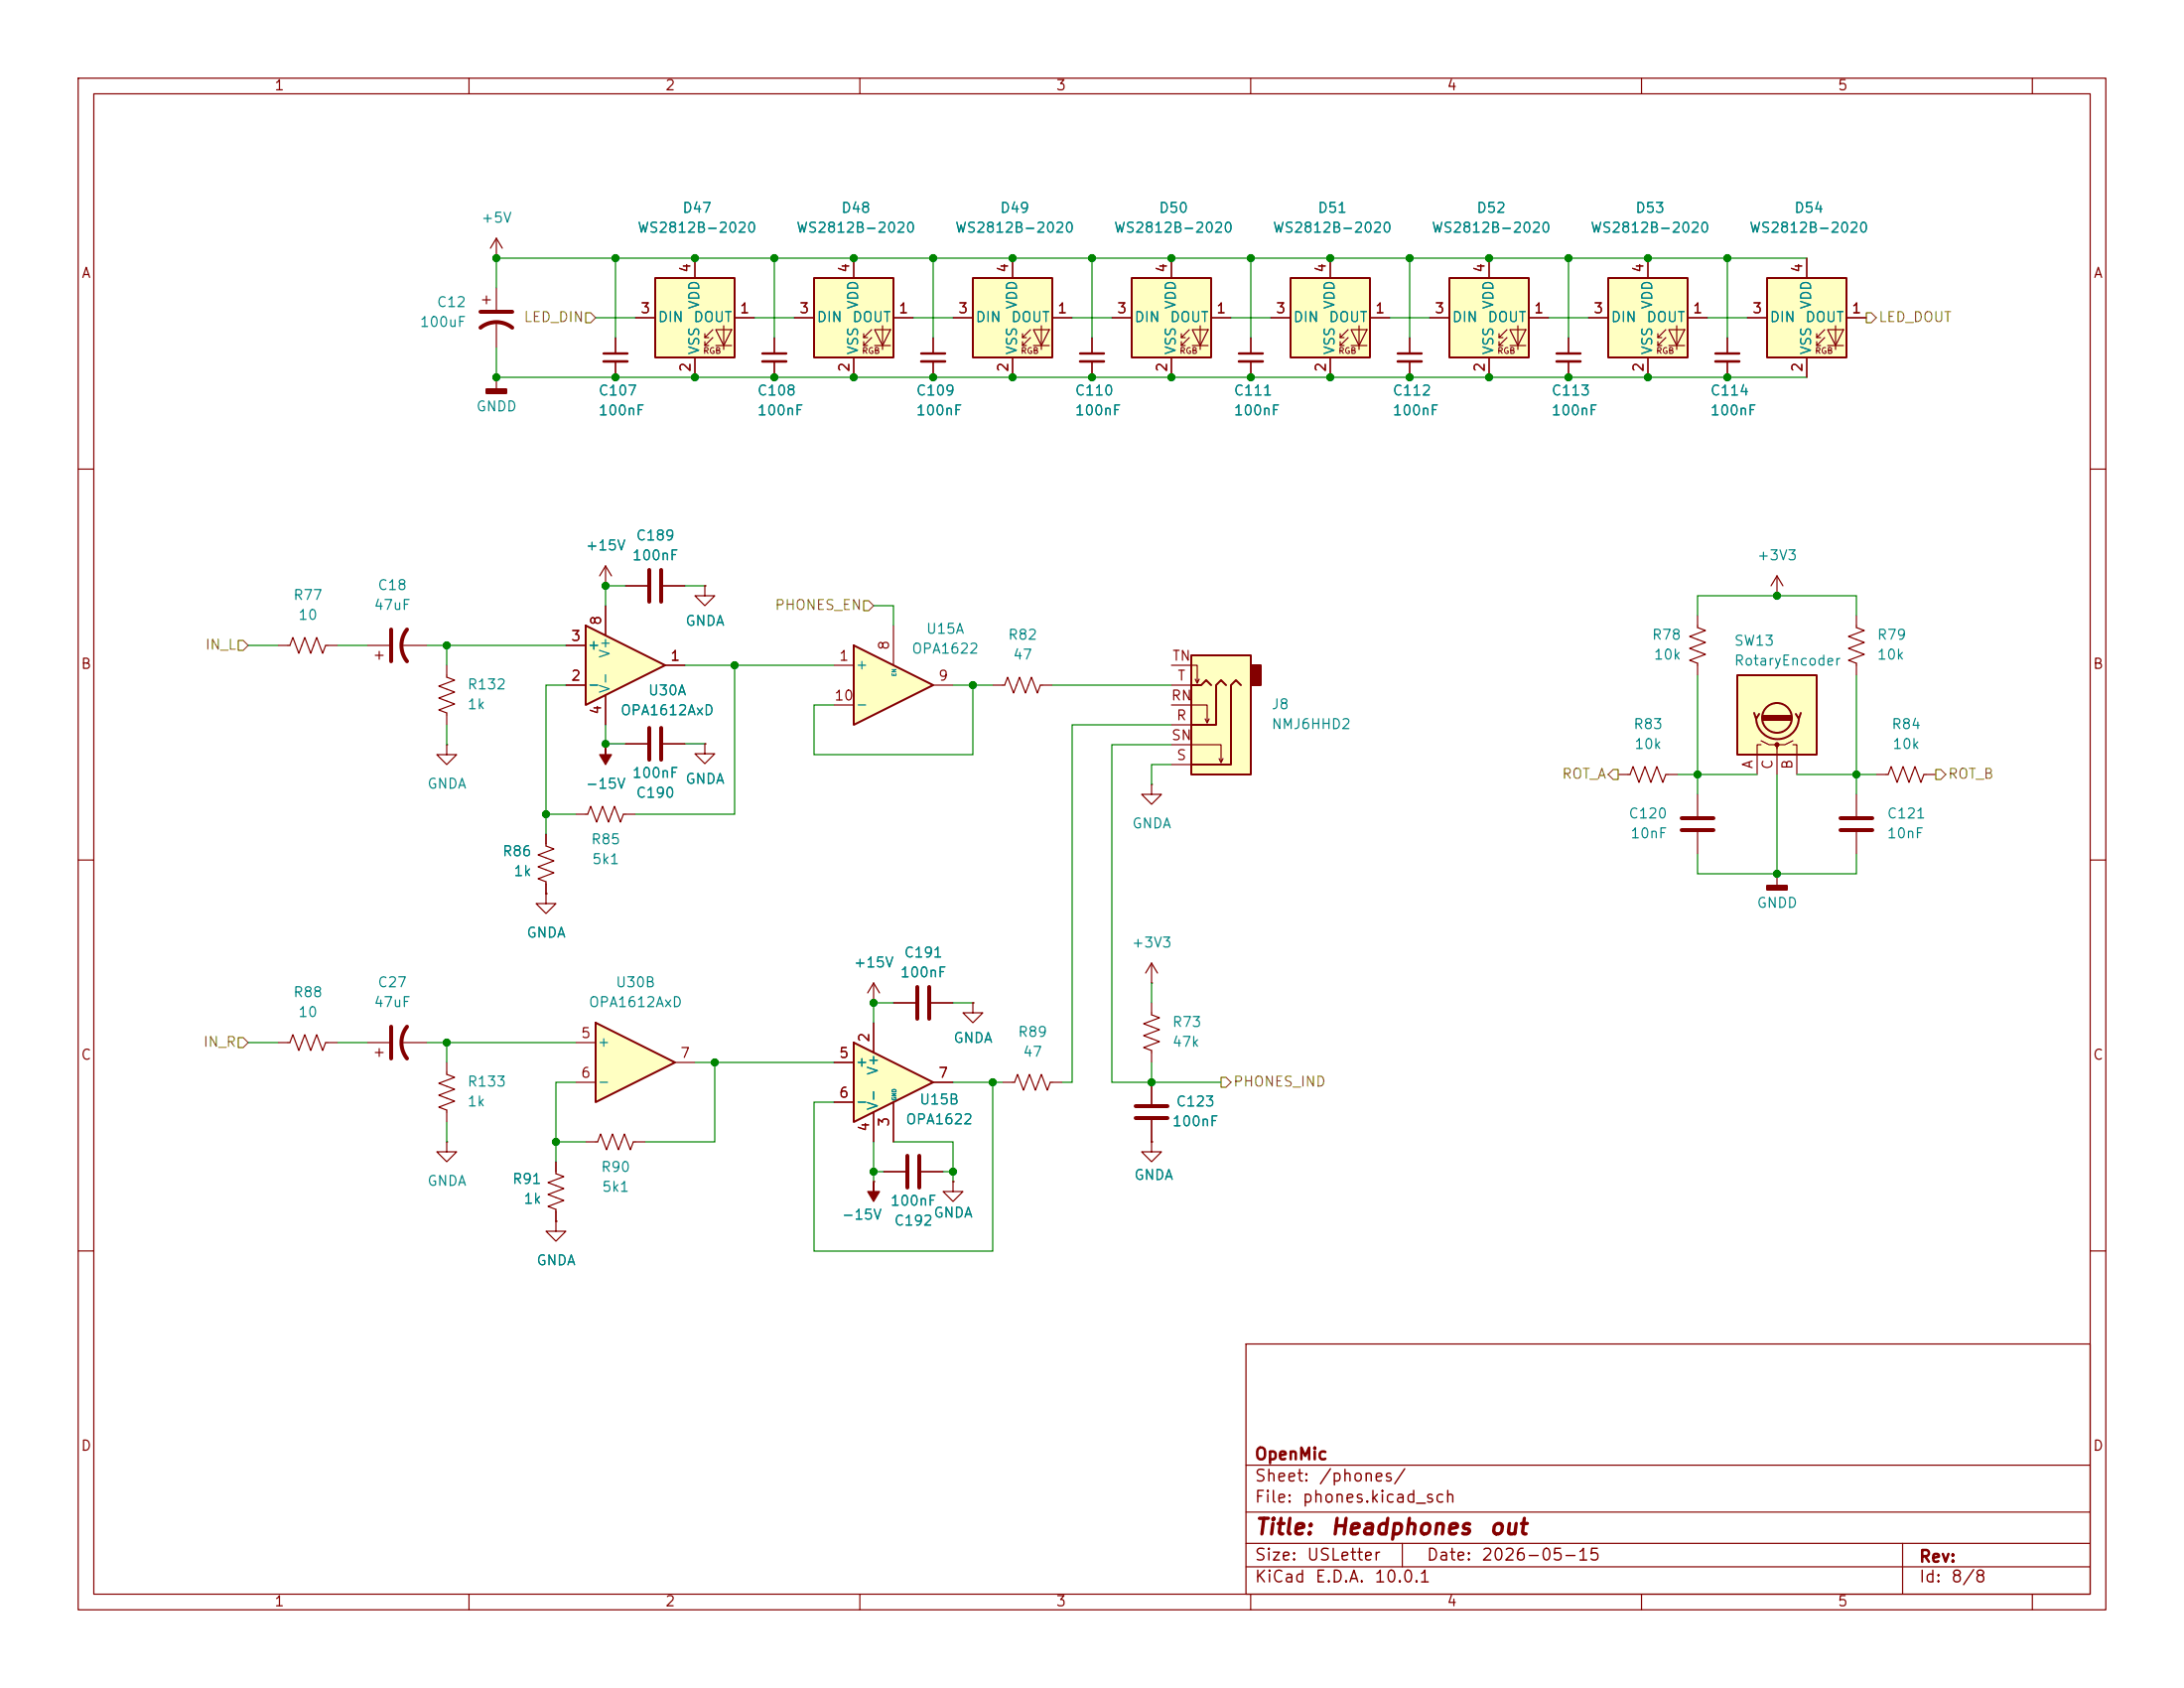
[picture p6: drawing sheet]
<svg xmlns="http://www.w3.org/2000/svg" width="279mm" height="216mm" viewBox="0 0 279 216" stroke-linecap="round" stroke-linejoin="round" font-family="sans-serif">
<g fill="none" stroke="#840000" stroke-width=".15">
<path d="M10 10h259.4v195.9h-259.4zM12 12h255.4v191.9h-255.4zM60 10v2M110 10v2M160 10v2M210 10v2M260 10v2M200.7 43.2v2M200.7 46.2v2.1M10 60h2M267.4 60h2M127 87.6h1.5l.4-1 .8 2 .7-2 .8 2 .8-2 .7 2 .4-1h1.5"/>
<path d="M240 99.1h1.6l.3-1.1 .8 2.1 .8-2.1 .7 2.1 .8-2.1 .7 2.1 .4-1h1.5M10 110h2M237.5 101.6v2.8M237.5 106.4v2.8M267.4 110h2M71.1 148.6v1.5l1 .4-2 .8 2 .7-2 .8 2 .7-2 .8 1 .4v1.5M10 160h2M159.4 171.9h108v32h-108zM267.4 160h2M159.4 197.4h108M159.4 193.4h108M159.4 187.4h108"/>
<path d="M179.4 197.4v3M243.4 197.4v6.5M60 203.9v2M110 203.9v2M159.4 200.4h108M160 203.9v2M210 203.9v2M260 203.9v2"/>
</g>
<path d="M199.1 45.2h3.1" fill="none" stroke="#840000" stroke-width=".3"/>
<path d="M199.1 46.2h3.1" fill="none" stroke="#840000" stroke-width=".33"/>
<path d="M235.5 104.6h4M235.5 106.2h4" fill="none" stroke="#840000" stroke-width=".51"/>
<path d="M205.7 35.6h10.2v10.1h-10.2z" fill="#ffffc2"/>
<g fill="none" stroke="#840000" stroke-width=".15">
<path d="M210.8 33v2.6M203.2 40.6h2.5M210.8 45.7v2.6M212.1 43.2h.5M212.1 44.2h.5M213.1 42.2l-1 1v-.5M213.1 43.2l-1 1v-.5M213.5 42.2h2l-1 2zM213.5 44.2h2M214.5 41.7v3M215.9 40.6h2.5M227.3 76.2h.1"/>
<path d="M227.3 73.7l-.7 1.2M227.3 73.7l.8 1.2M227.3 73.7v2.5"/>
</g>
<path d="M205.7 35.6h10.2v10.1h-10.2z" fill="none" stroke="#840000" stroke-width=".25"/>
<path d="M185.4 35.6h10.2v10.1h-10.2z" fill="#ffffc2"/>
<g fill="none" stroke="#840000" stroke-width=".15">
<path d="M190.5 33v2.6M182.9 40.6h2.5M190.5 45.7v2.6M191.8 43.2h.5M191.8 44.2h.5M192.8 42.2l-1 1v-.5M192.8 43.2l-1 1v-.5M193.2 42.2h2l-1 2zM193.2 44.2h2M194.2 41.7v3M195.6 40.6h2.5M217.2 101.6v2.8"/>
<path d="M217.2 106.4v2.8M227.3 111.8h.1M227.3 111.8v1.5M147.3 128.3v1.5l1 .4-2 .7 2 .8-2 .8 2 .7-2 .8 1 .4v1.5M147.3 125.7h.1M147.3 123.2v2.5M147.3 123.2l-.7 1.3M147.3 123.2l.8 1.3M111.8 151.1h.1M113 149.9h2.8M117.9 149.9h2.7M121.9 151.1v1.3h1.3l-1.3 1.3-1.3-1.3h1.3"/>
<path d="M121.9 151.1h.1"/>
</g>
<path d="M185.4 35.6h10.2v10.1h-10.2z" fill="none" stroke="#840000" stroke-width=".25"/>
<path d="M226.1 113.3h2.5v.5h-2.5z" fill="#840000" stroke="#840000" stroke-width=".25"/>
<path d="M215.1 104.6h4.1M215.1 106.2h4.1M116.1 147.8v4.1M117.6 147.8v4.1" fill="none" stroke="#840000" stroke-width=".51"/>
<path d="M111.8 151.1v1.3h.7l-.7 1.3-.8-1.3h.8z" fill="#840000" stroke="#840000" stroke-width=".15"/>
<path d="M222.2 86.4h10.2v10.1h-10.2z" fill="#ffffc2"/>
<g fill="none" stroke="#840000" stroke-width=".25">
<path d="M222.2 86.4h10.2v10.1h-10.2zM224.4 91.2l.3 .7 .3-.6M224.7 91.8a2.73 2.73 0 0 0 2.7 2.7 2.73 2.73 0 0 0 2.7-2.7M225.6 92.1h3.5M225.6 91.8h3.5M225.6 91.6h3.5M230.4 91.2l-.3 .7-.4-.6"/>
<circle cx="227.3" cy="91.8" r="1.9"/>
</g>
<g fill="none" stroke="#840000" stroke-width=".15">
<path d="M61.7 38.4h1M62.2 37.8v1.1M63.5 36.8v2.8M63.5 48.3h.1M63.5 41.1v3.4M63.5 48.3v1.5M217.2 78.7v1.6l1 .3-2 .8 2 .8-2 .7 2 .8-2 .8 1 .3v1.6M237.5 78.7v1.6l1 .3-2 .8 2 .8-2 .7 2 .8-2 .8 1 .3v1.6M207 99.1h1.5l.4-1.1 .8 2.1 .7-2.1 .8 2.1 .8-2.1 .7 2.1 .4-1h1.5M225.3 95.3h-.5v3.8M225.3 94.7l1 .6h1v.5M229.4 94.7l-1.1 .6h-1v3.8"/>
<path d="M229.4 95.3h.5v3.8M147.3 100.3v1.3h1.3l-1.3 1.3-1.3-1.3h1.3M147.3 100.3h.1M111.8 128.3h.1M111.8 125.7l-.8 1.3M111.8 125.7l.7 1.3M111.8 125.7v2.6M114.3 128.3h2.8M119.1 128.3h2.8M124.5 128.3v1.2h1.2l-1.2 1.3-1.3-1.3h1.3M124.5 128.3h.1M128.3 138.4h1.5l.4-1 .7 2 .8-2 .8 2 .7-2 .8 2 .4-1h1.5"/>
<path d="M147.3 138.4v2.8M147.3 146.1v1.2h1.3l-1.3 1.3-1.3-1.3h1.3M147.3 146.1h.1M147.3 143.3v2.8"/>
</g>
<circle cx="227.3" cy="95.2" r=".25" fill="#840000" stroke="#840000" stroke-width=".15"/>
<path d="M61.5 39.9h4M61.5 41.9a3.3 3.3 0 0 1 4 0M117.3 126.2v4.1M118.9 126.2v4.1M145.3 141.5h4.1M145.3 143h4.1" fill="none" stroke="#840000" stroke-width=".51"/>
<path d="M62.2 49.8h2.6v.5h-2.6z" fill="#840000" stroke="#840000" stroke-width=".25"/>
<path d="M109.2 133.4l10.2 5-10.2 5.1z" fill="#ffffc2"/>
<path d="M109.2 133.4l10.2 5-10.2 5.1z" fill="none" stroke="#840000" stroke-width=".25"/>
<g fill="none" stroke="#840000" stroke-width=".15">
<path d="M77.5 77.5v3.8M90.2 74.9v1.3h1.2l-1.2 1.3-1.3-1.3h1.3M90.2 74.9h.1M35.6 82.6h1.5l.4-1.1 .7 2.1 .8-2.1 .8 2.1 .7-2.1 .8 2.1 .4-1h1.5M47 82.6h2.8M48 83.8h1M48.5 83.3v1M51.3 82.6h3.3M77.5 88.9v3.8M106.7 135.9h2.5M111.8 130.8v3.8M119.4 138.4h2.5"/>
<path d="M106.7 141h2.5M111.8 142.2v3.9M114.3 141v5.1"/>
</g>
<path d="M50 80.5v4.1M52.1 80.5a3.3 3.3 0 0 0 0 4.1" fill="none" stroke="#840000" stroke-width=".51"/>
<path d="M74.9 80l10.2 5.1-10.2 5.1z" fill="#ffffc2"/>
<path d="M74.9 80l10.2 5.1-10.2 5.1z" fill="none" stroke="#840000" stroke-width=".25"/>
<g fill="none" stroke="#840000" stroke-width=".15">
<path d="M63.5 33h.1M63.5 30.5l-.8 1.3M63.5 30.5l.8 1.3M63.5 30.5v2.5M78.7 43.2v2M78.7 46.2v2.1M99.1 43.2v2M99.1 46.2v2.1M77.5 74.9h.1M77.5 72.4l-.8 1.3M77.5 72.4l.7 1.3M77.5 72.4v2.5"/>
<path d="M80 74.9h2.8M84.8 74.9h2.8M57.1 95.3v1.2h1.3l-1.3 1.3-1.2-1.3h1.2M57.1 95.3h.1M57.1 85.1v1.5l1.1 .4-2.1 .8 2.1 .7-2.1 .8 2.1 .7-2.1 .8 1 .4v1.5M72.4 87.6h2.5M72.4 82.6h2.5M77.5 95.3h.1M80 95.1h2.8M84.8 95.1h2.8M85.1 85.1h2.5M90.2 95.1v1.3h1.2l-1.2 1.3-1.3-1.3h1.3"/>
<path d="M90.2 95.1h.1"/>
</g>
<path d="M83.1 72.9v4.1M84.6 72.9v4.1M83.1 93.1v4.1M84.6 93.1v4.1" fill="none" stroke="#840000" stroke-width=".51"/>
<path d="M77.2 45.2h3.1M97.5 45.2h3.1" fill="none" stroke="#840000" stroke-width=".3"/>
<path d="M77.2 46.2h3.1M97.5 46.2h3.1" fill="none" stroke="#840000" stroke-width=".33"/>
<path d="M77.5 95.3v1.2h.7l-.7 1.3-.8-1.3h.8z" fill="#840000" stroke="#840000" stroke-width=".15"/>
<path d="M109.2 82.6l10.2 5-10.2 5.1z" fill="#ffffc2"/>
<path d="M109.2 82.6l10.2 5-10.2 5.1z" fill="none" stroke="#840000" stroke-width=".25"/>
<path d="M119.4 43.2v2M119.4 46.2v2.1M106.7 85.1h2.5M106.7 90.2h2.5M114.3 80v5.1M119.4 87.6h2.5" fill="none" stroke="#840000" stroke-width=".15"/>
<path d="M117.9 45.2h3" fill="none" stroke="#840000" stroke-width=".3"/>
<path d="M117.9 46.2h3" fill="none" stroke="#840000" stroke-width=".33"/>
<path d="M83.8 35.6h10.2v10.1h-10.2z" fill="#ffffc2"/>
<path d="M88.9 33v2.6M81.3 40.6h2.5M88.9 45.7v2.6M90.2 43.2h.5M90.2 44.2h.5M91.2 42.2l-1 1v-.5M91.2 43.2l-1 1v-.5M91.6 42.2h2l-1 2zM91.6 44.2h2M92.6 41.7v3M94 40.6h2.5" fill="none" stroke="#840000" stroke-width=".15"/>
<path d="M83.8 35.6h10.2v10.1h-10.2z" fill="none" stroke="#840000" stroke-width=".25"/>
<path d="M104.1 35.6h10.2v10.1h-10.2z" fill="#ffffc2"/>
<g fill="none" stroke="#840000" stroke-width=".15">
<path d="M109.2 33v2.6M101.6 40.6h2.5M109.2 45.7v2.6M110.5 43.2h.5M110.5 44.2h.5M111.5 42.2l-1 1v-.5M111.5 43.2l-1 1v-.5M111.9 42.2h2l-1 2zM111.9 44.2h2M112.9 41.7v3M114.3 40.6h2.5M160 43.2v2"/>
<path d="M160 46.2v2.1M180.3 43.2v2M180.3 46.2v2.1"/>
</g>
<path d="M104.1 35.6h10.2v10.1h-10.2z" fill="none" stroke="#840000" stroke-width=".25"/>
<path d="M158.5 45.2h3M178.8 45.2h3.1" fill="none" stroke="#840000" stroke-width=".3"/>
<path d="M158.5 46.2h3M178.8 46.2h3.1" fill="none" stroke="#840000" stroke-width=".33"/>
<path d="M226.1 35.6h10.1v10.1h-10.1z" fill="#ffffc2"/>
<path d="M231.1 33v2.6M223.5 40.6h2.6M231.1 45.7v2.6M232.4 43.2h.5M232.4 44.2h.5M233.4 42.2l-1 1v-.5M233.4 43.2l-1 1v-.5M233.8 42.2h2l-1 2zM233.8 44.2h2M234.8 41.7v3M236.2 40.6h2.6" fill="none" stroke="#840000" stroke-width=".15"/>
<path d="M226.1 35.6h10.1v10.1h-10.1z" fill="none" stroke="#840000" stroke-width=".25"/>
<path d="M76.2 130.8l10.2 5.1-10.2 5.1z" fill="#ffffc2"/>
<path d="M76.2 130.8l10.2 5.1-10.2 5.1z" fill="none" stroke="#840000" stroke-width=".25"/>
<path d="M221 43.2v2M221 46.2v2.1M73.7 133.4h2.5M73.7 138.4h2.5M86.4 135.9h2.5" fill="none" stroke="#840000" stroke-width=".15"/>
<path d="M219.5 45.2h3" fill="none" stroke="#840000" stroke-width=".3"/>
<path d="M219.5 46.2h3" fill="none" stroke="#840000" stroke-width=".33"/>
<path d="M152.4 83.8h7.6v15.3h-7.6z" fill="#ffffc2"/>
<path d="M160 85.1h1.3v2.5h-1.3z" fill="#840000" stroke="#840000" stroke-width=".25"/>
<path d="M152.4 83.8h7.6v15.3h-7.6zM152.4 87.6h1.3l.6-.6 .6 .6M156.8 87.6l-.6-.6-.6 .6v5.1h-3.2M158.7 87.6l-.6-.6-.6 .6v10.2h-5.1" fill="none" stroke="#840000" stroke-width=".25"/>
<path d="M149.9 95.3h6.3v2.2l.3-.5M149.9 90.2h4.5v2.3l.3-.6M149.9 85.1h3.3v2.3l.2-.5M149.9 92.7h2.5M149.9 97.8h2.5M149.9 87.6h2.5M152.9 86.9l.3 .5M154.2 91.9l.2 .6M156 97l.2 .5" fill="none" stroke="#840000" stroke-width=".15"/>
<path d="M165.1 35.6h10.2v10.1h-10.2z" fill="#ffffc2"/>
<g fill="none" stroke="#840000" stroke-width=".15">
<path d="M170.2 33v2.6M139.7 43.2v2M139.7 46.2v2.1M162.6 40.6h2.5M170.2 45.7v2.6M171.4 43.2h.6M171.4 44.2h.6M172.5 42.2l-1.1 1v-.5M172.5 43.2l-1.1 1v-.5M172.8 42.2h2.1l-1 2zM172.8 44.2h2.1M173.9 41.7v3"/>
<path d="M175.3 40.6h2.5M57.1 135.9v1.5l1.1 .4-2.1 .8 2.1 .7-2.1 .8 2.1 .7-2.1 .8 1 .4v1.5M57.1 146.1v1.2h1.3l-1.3 1.3-1.2-1.3h1.2M57.1 146.1h.1"/>
</g>
<path d="M165.1 35.6h10.2v10.1h-10.2z" fill="none" stroke="#840000" stroke-width=".25"/>
<path d="M138.2 45.2h3" fill="none" stroke="#840000" stroke-width=".3"/>
<path d="M138.2 46.2h3" fill="none" stroke="#840000" stroke-width=".33"/>
<path d="M124.5 35.6h10.1v10.1h-10.1z" fill="#ffffc2"/>
<path d="M129.5 33v2.6M121.9 40.6h2.6M129.5 45.7v2.6M130.8 43.2h.5M130.8 44.2h.5M131.8 42.2l-1 1v-.5M131.8 43.2l-1 1v-.5M132.2 42.2h2l-1 2zM132.2 44.2h2M133.2 41.7v3M134.6 40.6h2.6" fill="none" stroke="#840000" stroke-width=".15"/>
<path d="M124.5 35.6h10.1v10.1h-10.1z" fill="none" stroke="#840000" stroke-width=".25"/>
<path d="M144.8 35.6h10.1v10.1h-10.1z" fill="#ffffc2"/>
<g fill="none" stroke="#840000" stroke-width=".15">
<path d="M88.9 33v2.6M109.2 33v2.6M129.5 33v2.6M149.9 33v2.6M170.2 33v2.6M190.5 33v2.6M210.8 33v2.6M231.1 33v2.6M78.7 43.2v2M78.7 46.2v2.1M81.3 40.6h2.5M88.9 45.7v2.6"/>
<path d="M94 40.6h2.5M99.1 43.2v2M99.1 46.2v2.1M101.6 40.6h2.5M109.2 45.7v2.6M114.3 40.6h2.5M119.4 43.2v2M119.4 46.2v2.1M121.9 40.6h2.6M129.5 45.7v2.6M134.6 40.6h2.6M139.7 43.2v2"/>
<path d="M139.7 46.2v2.1M142.2 40.6h2.6M149.9 45.7v2.6M151.1 43.2h.5M151.1 44.2h.5M152.1 42.2l-1 1v-.5M152.1 43.2l-1 1v-.5M152.5 42.2h2.1l-1.1 2zM152.5 44.2h2.1M153.5 41.7v3M154.9 40.6h2.6M160 43.2v2"/>
<path d="M160 46.2v2.1M162.6 40.6h2.5M170.2 45.7v2.6M175.3 40.6h2.5M180.3 43.2v2M180.3 46.2v2.1M182.9 40.6h2.5M190.5 45.7v2.6M195.6 40.6h2.5M200.7 43.2v2M200.7 46.2v2.1M203.2 40.6h2.5"/>
<path d="M210.8 45.7v2.6M215.9 40.6h2.5M221 43.2v2M221 46.2v2.1M223.5 40.6h2.6M231.1 45.7v2.6M236.2 40.6h2.6M77.5 74.9h.1M77.5 77.5v3.8M80 74.9h2.8M84.8 74.9h2.8M90.2 74.9h.1"/>
<path d="M72.4 87.6h2.5M72.4 82.6h2.5M77.5 95.3h.1M77.5 88.9v3.8M80 95.1h2.8M84.8 95.1h2.8M85.1 85.1h2.5M90.2 95.1h.1M69.8 106.7v1.5l1.1 .4-2.1 .7 2.1 .8-2.1 .8 2.1 .7-2.1 .8 1 .4v1.5M69.8 114.3v1.3h1.3l-1.3 1.2-1.2-1.2h1.2M69.8 114.3h.1M73.7 104.1h1.5l.4-1 .7 2.1 .8-2.1 .8 2.1 .7-2.1 .8 2.1 .4-1.1h1.5"/>
<path d="M35.6 133.4h1.5l.4-1.1 .7 2.1 .8-2.1 .8 2.1 .7-2.1 .8 2.1 .4-1h1.5M47 133.4h2.8M48 134.6h1M48.5 134.1v1M51.3 133.4h3.3M106.7 135.9h2.5M111.8 128.3h.1M111.8 130.8v3.8M114.3 128.3h2.8M119.1 128.3h2.8M119.4 138.4h2.5M124.5 128.3h.1"/>
<path d="M147.3 138.4v2.8M71.1 156.2v1.3h1.3l-1.3 1.3-1.3-1.3h1.3M71.1 156.2h.1M71.1 148.6v1.3M71.1 154.9v1.3M74.9 146.1h1.6l.3-1.1 .8 2.1 .8-2.1 .7 2.1 .8-2.1 .7 2.1 .4-1h1.5M106.7 141h2.5M111.8 151.1h.1M111.8 142.2v3.9M113 149.9h2.8M114.3 141v5.1M117.9 149.9h2.7"/>
<path d="M121.9 151.1h.1M147.3 146.1h.1M147.3 143.3v2.8"/>
</g>
<path d="M144.8 35.6h10.1v10.1h-10.1z" fill="none" stroke="#840000" stroke-width=".25"/>
<path d="M50 131.3v4.1M52.1 131.3a3.3 3.3 0 0 0 0 4.1" fill="none" stroke="#840000" stroke-width=".51"/>
<path d="M74.9 40h.7l.6 .6-.6 .7h-.7zM238.8 40h.6l.6 .6-.6 .7h-.6zM110.5 76.8h.6l.7 .7-.7 .6h-.6zM30.5 81.9h.6l.6 .7-.6 .6h-.6zM206.4 98.4h.6v1.3h-.6l-.7-.6zM247.6 98.4h.7l.6 .7-.6 .6h-.7zM30.5 132.7h.6l.6 .7-.6 .6h-.6zM156.2 137.8h.6l.7 .6-.7 .7h-.6z" fill="none" stroke="#848400" stroke-width=".15"/>
<g fill="none" stroke="#008400" stroke-width=".15">
<path d="M78.7 33v10.2M99.1 33v10.2M119.4 33v10.2M139.7 33v10.2M160 33v10.2M180.3 33v10.2M200.7 33v10.2M221 33v10.2M231.1 33h-167.6v3.8M63.5 44.5v3.8h167.6M76.2 40.6h5.1M96.5 40.6h5.1"/>
<path d="M116.8 40.6h5.1M137.2 40.6h5M157.5 40.6h5.1M177.8 40.6h5.1M198.1 40.6h5.1M218.4 40.6h5.1M80 74.9h-2.5v2.6M87.6 74.9h2.6M111.8 77.5h2.5v2.5M217.2 78.7v-2.5h20.3v2.5M31.7 82.6h3.9M43.2 82.6h3.8"/>
<path d="M54.6 82.6h17.8M57.1 82.6v2.5M57.1 92.7v2.6M72.4 87.6h-2.6v19.1M77.5 95.1h2.5M77.5 92.7v2.6M87.6 95.1h2.6M87.6 85.1h19.1M94 85.1v19h-12.7M121.9 87.6h5.1M124.5 87.6v8.9h-20.4v-6.3h2.6M134.6 87.6h15.3"/>
<path d="M149.9 97.8h-2.6v2.5M149.9 95.3h-7.7v43.1h14M149.9 92.7h-12.7v45.7h-1.3M214.6 99.1h10.2M217.2 86.4v15.2M227.3 99.1v12.7M229.9 99.1h10.1M237.5 86.4v15.2M69.8 104.1h3.9M217.2 109.2v2.6h20.3v-2.6M31.7 133.4h3.9M43.2 133.4h3.8"/>
<path d="M54.6 133.4h19.1M57.1 133.4v2.5M73.7 138.4h-2.6v10.2M88.9 135.9h17.8M91.4 135.9v10.2h-8.9M114.3 128.3h-2.5v2.5M121.9 138.4h6.4M121.9 128.3h2.6M127 138.4v21.6h-22.9v-19h2.6M147.3 125.7v2.6M147.3 135.9v2.5M57.1 143.5v2.6"/>
<path d="M71.1 146.1h3.8M111.8 149.9h1.2M111.8 146.1v5M114.3 146.1h7.6v5M120.6 149.9h1.3"/>
</g>
<g fill="#008400" stroke="#008400" stroke-width=".13">
<circle cx="237.5" cy="99.1" r=".46"/>
<circle cx="227.3" cy="111.8" r=".46"/>
<circle cx="217.2" cy="99.1" r=".46"/>
<circle cx="63.5" cy="48.3" r=".46"/>
<circle cx="63.5" cy="33" r=".46"/>
<circle cx="94" cy="85.1" r=".46"/>
<circle cx="77.5" cy="74.9" r=".46"/>
<circle cx="57.1" cy="82.6" r=".46"/>
<circle cx="78.7" cy="33" r=".46"/>
<circle cx="77.5" cy="95.1" r=".46"/>
<circle cx="78.7" cy="48.3" r=".46"/>
<circle cx="91.4" cy="135.9" r=".46"/>
<circle cx="57.1" cy="133.4" r=".46"/>
<circle cx="69.8" cy="104.1" r=".46"/>
<circle cx="71.1" cy="146.1" r=".46"/>
<circle cx="149.9" cy="48.3" r=".46"/>
<circle cx="160" cy="48.3" r=".46"/>
<circle cx="149.9" cy="33" r=".46"/>
<circle cx="139.7" cy="33" r=".46"/>
<circle cx="170.2" cy="33" r=".46"/>
<circle cx="170.2" cy="48.3" r=".46"/>
<circle cx="180.3" cy="33" r=".46"/>
<circle cx="139.7" cy="48.3" r=".46"/>
<circle cx="160" cy="33" r=".46"/>
<circle cx="180.3" cy="48.3" r=".46"/>
<circle cx="109.2" cy="33" r=".46"/>
<circle cx="119.4" cy="33" r=".46"/>
<circle cx="129.5" cy="33" r=".46"/>
<circle cx="109.2" cy="48.3" r=".46"/>
<circle cx="129.5" cy="48.3" r=".46"/>
<circle cx="88.9" cy="33" r=".46"/>
<circle cx="99.1" cy="33" r=".46"/>
<circle cx="119.4" cy="48.3" r=".46"/>
<circle cx="124.5" cy="87.6" r=".46"/>
<circle cx="88.9" cy="48.3" r=".46"/>
<circle cx="99.1" cy="48.3" r=".46"/>
<circle cx="111.8" cy="149.9" r=".46"/>
<circle cx="121.9" cy="149.9" r=".46"/>
<circle cx="127" cy="138.4" r=".46"/>
<circle cx="147.3" cy="138.4" r=".46"/>
<circle cx="111.8" cy="128.3" r=".46"/>
<circle cx="190.5" cy="48.3" r=".46"/>
<circle cx="200.7" cy="33" r=".46"/>
<circle cx="190.5" cy="33" r=".46"/>
<circle cx="200.7" cy="48.3" r=".46"/>
<circle cx="227.3" cy="76.2" r=".46"/>
<circle cx="210.8" cy="33" r=".46"/>
<circle cx="221" cy="48.3" r=".46"/>
<circle cx="210.8" cy="48.3" r=".46"/>
<circle cx="221" cy="33" r=".46"/>
</g>
<g font-size="2" fill="#840000">
<text x="160.4" y="196.8">Title:</text>
<text x="170.1" y="196.8">Headphones</text>
<text x="190.4" y="196.8">out</text>
</g>
<g font-size="1.5" fill="#840000">
<text x="160.4" y="189.9">Sheet:</text>
<text x="160.4" y="187.1">OpenMic</text>
<text x="168.6" y="189.9">/phones/</text>
<text x="160.4" y="192.6">File:</text>
<text x="166.5" y="192.6">phones.kicad_sch</text>
<text x="160.4" y="202.8">KiCad</text>
<text x="160.4" y="200">Size:</text>
<text x="167.1" y="200">USLetter</text>
<text x="168.1" y="202.8">E.D.A.</text>
<text x="175.7" y="202.8">10.0.1</text>
<text x="182.4" y="200">Date:</text>
<text x="189.4" y="200">2026-05-15</text>
<text x="245.4" y="200.2">Rev:</text>
<text x="245.4" y="202.8">Id:</text>
<text x="249.5" y="202.8">8/8</text>
</g>
<g font-size="1.3" fill="#840000">
<text x="35" y="11.9">1</text>
<text x="85" y="11.9">2</text>
<text x="135" y="11.9">3</text>
<text x="185" y="11.9">4</text>
<text x="235" y="11.9">5</text>
<text x="10.3" y="35.9">A</text>
<text x="88.6" y="35" transform="rotate(-90 88.6 35)">4</text>
<text x="109" y="35" transform="rotate(-90 109 35)">4</text>
<text x="129.3" y="35" transform="rotate(-90 129.3 35)">4</text>
<text x="149.6" y="35" transform="rotate(-90 149.6 35)">4</text>
<text x="169.9" y="35" transform="rotate(-90 169.9 35)">4</text>
<text x="190.2" y="35" transform="rotate(-90 190.2 35)">4</text>
<text x="210.6" y="35" transform="rotate(-90 210.6 35)">4</text>
<text x="230.9" y="35" transform="rotate(-90 230.9 35)">4</text>
<text x="267.7" y="35.9">A</text>
<text x="81.8" y="40.4">3</text>
<text x="94.5" y="40.4">1</text>
<text x="102.2" y="40.4">3</text>
<text x="114.9" y="40.4">1</text>
<text x="122.5" y="40.4">3</text>
<text x="135.2" y="40.4">1</text>
<text x="142.8" y="40.4">3</text>
<text x="155.5" y="40.4">1</text>
<text x="163.1" y="40.4">3</text>
<text x="175.8" y="40.4">1</text>
<text x="183.4" y="40.4">3</text>
<text x="196.1" y="40.4">1</text>
<text x="203.8" y="40.4">3</text>
<text x="216.5" y="40.4">1</text>
<text x="224.1" y="40.4">3</text>
<text x="236.8" y="40.4">1</text>
<text x="88.6" y="47.7" transform="rotate(-90 88.6 47.7)">2</text>
<text x="109" y="47.7" transform="rotate(-90 109 47.7)">2</text>
<text x="129.3" y="47.7" transform="rotate(-90 129.3 47.7)">2</text>
<text x="149.6" y="47.7" transform="rotate(-90 149.6 47.7)">2</text>
<text x="169.9" y="47.7" transform="rotate(-90 169.9 47.7)">2</text>
<text x="190.2" y="47.7" transform="rotate(-90 190.2 47.7)">2</text>
<text x="210.6" y="47.7" transform="rotate(-90 210.6 47.7)">2</text>
<text x="230.9" y="47.7" transform="rotate(-90 230.9 47.7)">2</text>
<text x="73" y="82.3">3</text>
<text x="77.2" y="80.1" transform="rotate(-90 77.2 80.1)">8</text>
<text x="114" y="83.3" transform="rotate(-90 114 83.3)">8</text>
<text x="10.3" y="85.9">B</text>
<text x="73" y="87.4">2</text>
<text x="85.7" y="84.8">1</text>
<text x="106.6" y="89.9">10</text>
<text x="107.2" y="84.8">1</text>
<text x="119.9" y="87.4">9</text>
<text x="149.7" y="89.9">RN</text>
<text x="149.9" y="84.8">TN</text>
<text x="150.5" y="87.4">T</text>
<text x="267.7" y="85.9">B</text>
<text x="77.2" y="91.5" transform="rotate(-90 77.2 91.5)">4</text>
<text x="149.8" y="95">SN</text>
<text x="150.4" y="92.5">R</text>
<text x="150.4" y="97.5">S</text>
<text x="224.5" y="98.4" transform="rotate(-90 224.5 98.4)">A</text>
<text x="227.1" y="98.5" transform="rotate(-90 227.1 98.5)">C</text>
<text x="229.6" y="98.5" transform="rotate(-90 229.6 98.5)">B</text>
<text x="10.3" y="135.9">C</text>
<text x="74.2" y="133.1">5</text>
<text x="86.9" y="135.6">7</text>
<text x="107.2" y="135.6">5</text>
<text x="111.5" y="133.4" transform="rotate(-90 111.5 133.4)">2</text>
<text x="267.7" y="135.9">C</text>
<text x="74.2" y="138.2">6</text>
<text x="107.2" y="140.7">6</text>
<text x="119.9" y="138.2">7</text>
<text x="111.5" y="144.9" transform="rotate(-90 111.5 144.9)">4</text>
<text x="114" y="144.2" transform="rotate(-90 114 144.2)">3</text>
<text x="10.3" y="185.9">D</text>
<text x="267.7" y="185.9">D</text>
<text x="35" y="205.8">1</text>
<text x="85" y="205.8">2</text>
<text x="135" y="205.8">3</text>
<text x="185" y="205.8">4</text>
<text x="235" y="205.8">5</text>
</g>
<g font-size="1.3" fill="#008484">
<text x="61.5" y="28.8">+5V</text>
<text x="87.2" y="27.5">D47</text>
<text x="107.5" y="27.5">D48</text>
<text x="127.8" y="27.5">D49</text>
<text x="148.2" y="27.5">D50</text>
<text x="168.5" y="27.5">D51</text>
<text x="188.8" y="27.5">D52</text>
<text x="209.1" y="27.5">D53</text>
<text x="229.4" y="27.5">D54</text>
<text x="81.5" y="30.1">WS2812B-2020</text>
<text x="101.8" y="30.1">WS2812B-2020</text>
<text x="122.1" y="30.1">WS2812B-2020</text>
<text x="142.4" y="30.1">WS2812B-2020</text>
<text x="162.7" y="30.1">WS2812B-2020</text>
<text x="183.1" y="30.1">WS2812B-2020</text>
<text x="203.4" y="30.1">WS2812B-2020</text>
<text x="223.7" y="30.1">WS2812B-2020</text>
<text x="55.8" y="39.6">C12</text>
<text x="84.1" y="41.5">DIN</text>
<text x="88.6" y="41.5">DOUT</text>
<text x="89.8" y="39.6" transform="rotate(-90 89.8 39.6)">VDD</text>
<text x="104.4" y="41.5">DIN</text>
<text x="108.9" y="41.5">DOUT</text>
<text x="110.1" y="39.6" transform="rotate(-90 110.1 39.6)">VDD</text>
<text x="124.7" y="41.5">DIN</text>
<text x="129.3" y="41.5">DOUT</text>
<text x="130.4" y="39.6" transform="rotate(-90 130.4 39.6)">VDD</text>
<text x="145" y="41.5">DIN</text>
<text x="149.6" y="41.5">DOUT</text>
<text x="150.7" y="39.6" transform="rotate(-90 150.7 39.6)">VDD</text>
<text x="165.4" y="41.5">DIN</text>
<text x="169.9" y="41.5">DOUT</text>
<text x="171" y="39.6" transform="rotate(-90 171 39.6)">VDD</text>
<text x="185.7" y="41.5">DIN</text>
<text x="190.2" y="41.5">DOUT</text>
<text x="191.4" y="39.6" transform="rotate(-90 191.4 39.6)">VDD</text>
<text x="206" y="41.5">DIN</text>
<text x="210.5" y="41.5">DOUT</text>
<text x="211.7" y="39.6" transform="rotate(-90 211.7 39.6)">VDD</text>
<text x="226.3" y="41.5">DIN</text>
<text x="230.9" y="41.5">DOUT</text>
<text x="232" y="39.6" transform="rotate(-90 232 39.6)">VDD</text>
<text x="53.6" y="42.1">100uF</text>
<text x="89.8" y="45.5" transform="rotate(-90 89.8 45.5)">VSS</text>
<text x="110.1" y="45.5" transform="rotate(-90 110.1 45.5)">VSS</text>
<text x="130.4" y="45.5" transform="rotate(-90 130.4 45.5)">VSS</text>
<text x="150.7" y="45.5" transform="rotate(-90 150.7 45.5)">VSS</text>
<text x="171" y="45.5" transform="rotate(-90 171 45.5)">VSS</text>
<text x="191.4" y="45.5" transform="rotate(-90 191.4 45.5)">VSS</text>
<text x="211.7" y="45.5" transform="rotate(-90 211.7 45.5)">VSS</text>
<text x="232" y="45.5" transform="rotate(-90 232 45.5)">VSS</text>
<text x="60.8" y="52.9">GNDD</text>
<text x="76.5" y="50.9">C107</text>
<text x="76.5" y="53.4">100nF</text>
<text x="96.8" y="50.9">C108</text>
<text x="96.8" y="53.4">100nF</text>
<text x="117.1" y="50.9">C109</text>
<text x="117.1" y="53.4">100nF</text>
<text x="137.4" y="50.9">C110</text>
<text x="137.4" y="53.4">100nF</text>
<text x="157.7" y="50.9">C111</text>
<text x="157.7" y="53.4">100nF</text>
<text x="178.1" y="50.9">C112</text>
<text x="178.1" y="53.4">100nF</text>
<text x="198.4" y="50.9">C113</text>
<text x="198.4" y="53.4">100nF</text>
<text x="218.7" y="50.9">C114</text>
<text x="218.7" y="53.4">100nF</text>
<text x="74.8" y="70.7">+15V</text>
<text x="80.8" y="72">100nF</text>
<text x="81.3" y="69.4">C189</text>
<text x="224.7" y="72">+3V3</text>
<text x="37.4" y="77.1">R77</text>
<text x="48.2" y="75.8">C18</text>
<text x="38.1" y="79.6">10</text>
<text x="47.7" y="78.3">47uF</text>
<text x="75.1" y="83.4">+</text>
<text x="87.6" y="80.4">GNDA</text>
<text x="116.5" y="83.9">OPA1622</text>
<text x="118.4" y="81.4">U15A</text>
<text x="128.9" y="82.1">R82</text>
<text x="211.2" y="82.1">R78</text>
<text x="221.8" y="82.9">SW13</text>
<text x="240" y="82.1">R79</text>
<text x="59.7" y="88.5">R132</text>
<text x="75.1" y="88.5">-</text>
<text x="78.3" y="88.8" transform="rotate(-90 78.3 88.8)">V-</text>
<text x="78.3" y="84.3" transform="rotate(-90 78.3 84.3)">V+</text>
<text x="82.8" y="89.3">U30A</text>
<text x="109.3" y="86">+</text>
<text x="129.5" y="84.7">47</text>
<text x="211.5" y="84.7">10k</text>
<text x="221.8" y="85.4">RotaryEncoder</text>
<text x="240" y="84.7">10k</text>
<text x="59.7" y="91">1k</text>
<text x="79.3" y="91.8">OPA1612AxD</text>
<text x="109.3" y="91">-</text>
<text x="162.6" y="91">J8</text>
<text x="162.6" y="93.6">NMJ6HHD2</text>
<text x="208.9" y="93.6">R83</text>
<text x="241.9" y="93.6">R84</text>
<text x="54.6" y="101.2">GNDA</text>
<text x="74.8" y="101.2">-15V</text>
<text x="80.8" y="99.8">100nF</text>
<text x="87.6" y="100.6">GNDA</text>
<text x="209" y="96.1">10k</text>
<text x="242" y="96.1">10k</text>
<text x="81.3" y="102.4">C190</text>
<text x="144.7" y="106.3">GNDA</text>
<text x="208.2" y="105">C120</text>
<text x="208.5" y="107.5">10nF</text>
<text x="241.3" y="105">C121</text>
<text x="241.3" y="107.5">10nF</text>
<text x="64.2" y="109.8">R86</text>
<text x="65.6" y="112.4">1k</text>
<text x="75.5" y="108.3">R85</text>
<text x="75.6" y="110.8">5k1</text>
<text x="224.7" y="116.4">GNDD</text>
<text x="67.3" y="120.2">GNDA</text>
<text x="109.1" y="124.1">+15V</text>
<text x="115.1" y="125.3">100nF</text>
<text x="115.6" y="122.8">C191</text>
<text x="144.7" y="121.5">+3V3</text>
<text x="37.4" y="127.9">R88</text>
<text x="38.1" y="130.4">10</text>
<text x="47.7" y="129.1">47uF</text>
<text x="48.2" y="126.6">C27</text>
<text x="75.2" y="129.1">OPA1612AxD</text>
<text x="78.7" y="126.6">U30B</text>
<text x="149.9" y="131.7">R73</text>
<text x="76.3" y="134.2">+</text>
<text x="109.3" y="136.8">+</text>
<text x="112.6" y="137.6" transform="rotate(-90 112.6 137.6)">V+</text>
<text x="121.9" y="133.7">GNDA</text>
<text x="130.1" y="132.9">R89</text>
<text x="130.8" y="135.5">47</text>
<text x="149.9" y="134.2">47k</text>
<text x="59.7" y="139.3">R133</text>
<text x="59.7" y="141.8">1k</text>
<text x="76.3" y="139.3">-</text>
<text x="109.3" y="141.8">-</text>
<text x="112.6" y="142.1" transform="rotate(-90 112.6 142.1)">V-</text>
<text x="117.5" y="141.6">U15B</text>
<text x="150.4" y="141.8">C123</text>
<text x="115.8" y="144.1">OPA1622</text>
<text x="149.9" y="144.4">100nF</text>
<text x="54.6" y="152">GNDA</text>
<text x="65.4" y="151.7">R91</text>
<text x="66.9" y="154.3">1k</text>
<text x="76.8" y="150.2">R90</text>
<text x="76.9" y="152.8">5k1</text>
<text x="113.8" y="154.5">100nF</text>
<text x="145" y="151.2">GNDA</text>
<text x="107.6" y="156.3">-15V</text>
<text x="114.3" y="157.1">C192</text>
<text x="119.3" y="156.1">GNDA</text>
<text x="68.5" y="162.2">GNDA</text>
</g>
<g font-size="1.3" fill="#848400">
<text x="66.9" y="41.5">LED_DIN</text>
<text x="240.2" y="41.5">LED_DOUT</text>
<text x="26.2" y="83.4">IN_L</text>
<text x="99" y="78.3">PHONES_EN</text>
<text x="199.7" y="99.9">ROT_A</text>
<text x="249.1" y="99.9">ROT_B</text>
<text x="25.9" y="134.2">IN_R</text>
<text x="157.7" y="139.3">PHONES_IND</text>
</g>
<g font-size=".8" fill="#840000">
<text x="89.9" y="45.4">RGB</text>
<text x="110.2" y="45.4">RGB</text>
<text x="130.5" y="45.4">RGB</text>
<text x="150.9" y="45.4">RGB</text>
<text x="171.2" y="45.4">RGB</text>
<text x="191.5" y="45.4">RGB</text>
<text x="211.8" y="45.4">RGB</text>
<text x="232.1" y="45.4">RGB</text>
</g>
<g font-size=".5" fill="#008484">
<text x="114.8" y="86.6" transform="rotate(-90 114.8 86.6)">EN</text>
<text x="114.8" y="140.8" transform="rotate(-90 114.8 140.8)">GND</text>
</g>
</svg>
